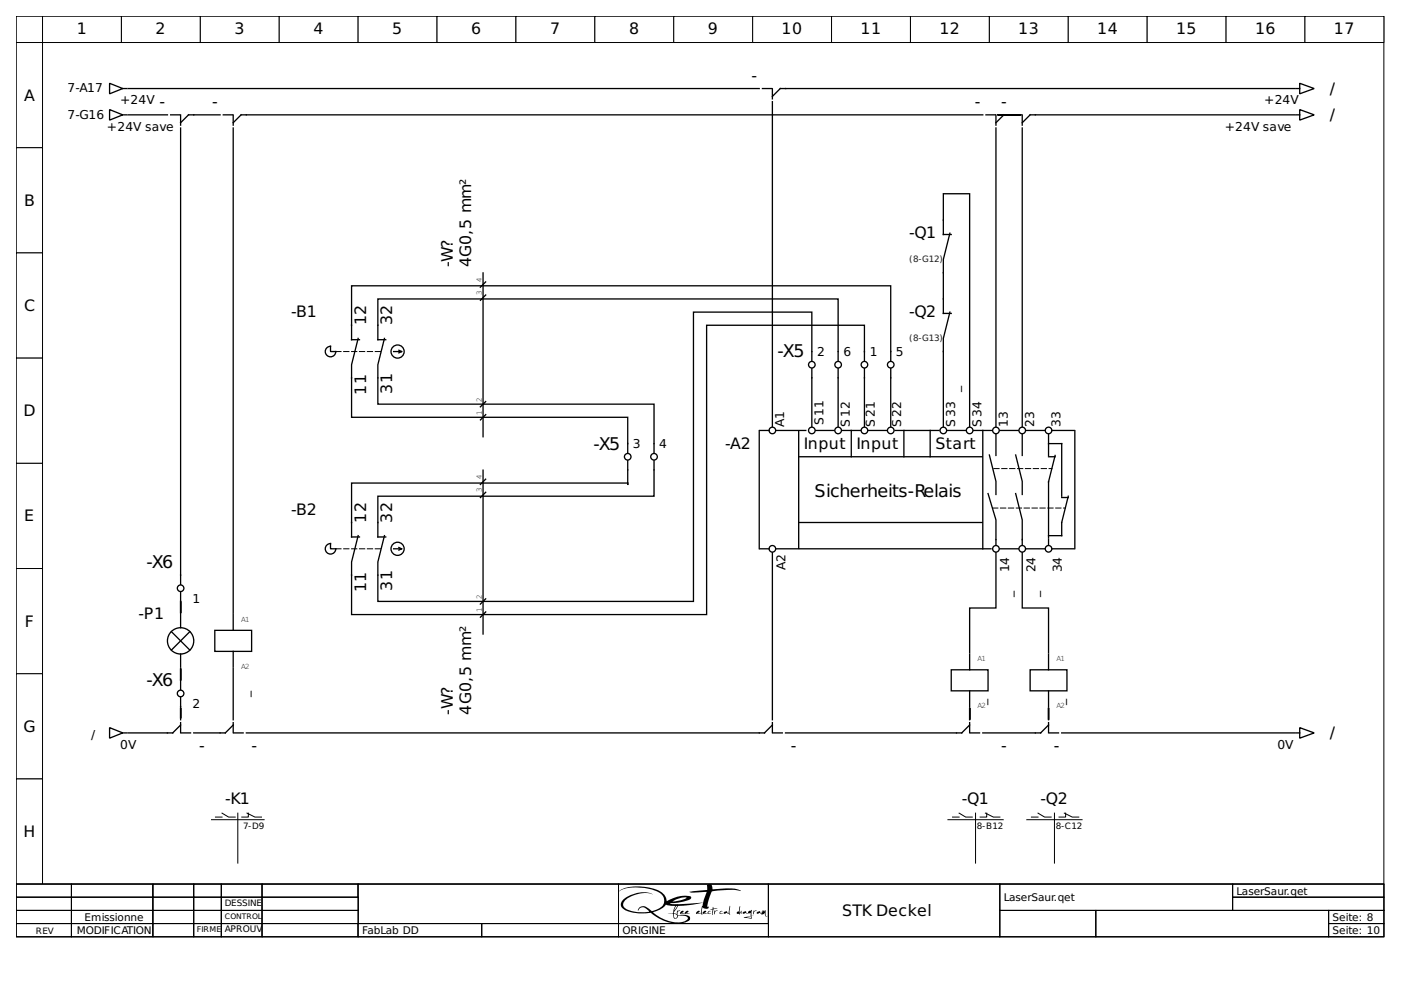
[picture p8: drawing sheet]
<svg xmlns="http://www.w3.org/2000/svg" width="297mm" height="210mm" viewBox="0 0 297 210" stroke-linecap="round" stroke-linejoin="round" font-family="sans-serif">
<path d="M3.4 3.4h290v184.1h-290z" fill="none" stroke="#000" stroke-width=".21"/>
<g fill="#fff" stroke="#000" stroke-width=".21">
<path d="M3.4 3.4h5.6v5.6h-5.6z"/>
<path d="M9 3.4h16.7v5.6h-16.7z"/>
<path d="M25.7 3.4h16.8v5.6h-16.8z"/>
<path d="M42.5 3.4h16.7v5.6h-16.7z"/>
<path d="M59.2 3.4h16.7v5.6h-16.7z"/>
<path d="M75.9 3.4h16.8v5.6h-16.8z"/>
<path d="M92.7 3.4h16.7v5.6h-16.7z"/>
<path d="M109.4 3.4h16.7v5.6h-16.7z"/>
<path d="M126.1 3.4h16.7v5.6h-16.7z"/>
<path d="M142.8 3.4h16.8v5.6h-16.8z"/>
<path d="M159.6 3.4h16.7v5.6h-16.7z"/>
<path d="M176.3 3.4h16.7v5.6h-16.7z"/>
<path d="M193 3.4h16.8v5.6h-16.8z"/>
<path d="M209.8 3.4h16.7v5.6h-16.7z"/>
<path d="M226.5 3.4h16.7v5.6h-16.7z"/>
<path d="M243.2 3.4h16.8v5.6h-16.8z"/>
<path d="M260 3.4h16.7v5.6h-16.7z"/>
<path d="M276.7 3.4h16.7v5.6h-16.7z"/>
<path d="M3.4 9h5.6v22.3h-5.6z"/>
<path d="M3.4 31.3h5.6v22.3h-5.6z"/>
<path d="M3.4 53.6h5.6v22.3h-5.6z"/>
<path d="M3.4 75.9h5.6v22.3h-5.6z"/>
<path d="M3.4 98.2h5.6v22.3h-5.6z"/>
<path d="M3.4 120.5h5.6v22.3h-5.6z"/>
<path d="M3.4 142.8h5.6v22.4h-5.6z"/>
<path d="M3.4 165.2h5.6v22.3h-5.6z"/>
<path d="M3.4 187.5h290v11.1h-290z"/>
<path d="M3.4 187.5h11.7v2.7h-11.7z"/>
</g>
<path d="M3.4 187.5h11.7v2.7h-11.7z" fill="none" stroke="#000" stroke-width=".21"/>
<path d="M15.1 187.5h17.3v2.7h-17.3z" fill="#fff" stroke="#000" stroke-width=".21"/>
<path d="M15.1 187.5h17.3v2.7h-17.3z" fill="none" stroke="#000" stroke-width=".21"/>
<path d="M32.4 187.5h8.7v2.7h-8.7z" fill="#fff" stroke="#000" stroke-width=".21"/>
<path d="M32.4 187.5h8.7v2.7h-8.7z" fill="none" stroke="#000" stroke-width=".21"/>
<path d="M41.1 187.5h5.8v2.7h-5.8z" fill="#fff" stroke="#000" stroke-width=".21"/>
<path d="M41.1 187.5h5.8v2.7h-5.8z" fill="none" stroke="#000" stroke-width=".21"/>
<path d="M46.9 187.5h8.7v2.7h-8.7z" fill="#fff" stroke="#000" stroke-width=".21"/>
<path d="M46.9 187.5h8.7v2.7h-8.7z" fill="none" stroke="#000" stroke-width=".21"/>
<path d="M55.6 187.5h20.3v2.7h-20.3z" fill="#fff" stroke="#000" stroke-width=".21"/>
<path d="M55.6 187.5h20.3v2.7h-20.3z" fill="none" stroke="#000" stroke-width=".21"/>
<path d="M75.9 187.5h55.2v8.3h-55.2z" fill="#fff" stroke="#000" stroke-width=".21"/>
<path d="M75.9 187.5h55.2v8.3h-55.2z" fill="none" stroke="#000" stroke-width=".21"/>
<path d="M131.1 187.5h31.8v8.3h-31.8z" fill="#fff" stroke="#000" stroke-width=".21"/>
<g fill="#000">
<path d="M144.4 193.2l.5-.1v.1l-.6 .4a.72 .72 0 0 0 1-.3l.5-.2 .2 .1-.1 .2-.6 .2h1l-.8 .2-.3-.2-.9 .2-.1-.2zM149.1 193.3l.5-.2 .1 .1-.6 .4a.97 .97 0 0 0 1.2-.4h.4l-.3 .1-.2 .4 .6-.1a.67 .67 0 0 1-.8 0l-.9 .2-.2-.1zM150.6 192.8l.5-.1v-.4l.2 .3h.5l.2 .1a.7 .7 0 0 0-.7 .2 .7 .7 0 0 0-.2 .7l-.1 .4 .1-1.2zM151.5 193l.1 .2 .6-.1a.58 .58 0 0 0-.7 .8l-.1-.5zM152.7 193.2h.5a.37 .37 0 0 0-.5 .4h.7l-.8 .1zM154.7 192.1v1.3l.1 .2h-.1l.1 .3h-.1a1.03 1.03 0 0 0-1.2-.2v-.3l.6-.2 .1 .2 .2 .2zM156.9 192.1l-.1 1.4 .4-.4v.6l-.2-.3-.1 .5-.7-.2v-.1l.4-.4zM159.8 193.1h.6a.59 .59 0 0 0-.6 .8zM160.5 193.4l.6-.3 .1 .3 .2 .2 .2-.6 .1 .5 .2-.5 .1 .3 .3-.3a1.18 1.18 0 0 0 .3 1.2l.2-.1-.5 .2-.2-.8-.2 .3-.1-.1-.2 .3a.83 .83 0 0 0-1.1-.3z"/>
<path d="M144.4 193.2l-.2 .5 .3 .1 .7-.2 .3 .2 .8-.2h-1l.7-.4a.52 .52 0 0 0-.9 .4l-.8 .1 .6-.4-.1-.2zM144.4 193.2l.4-.1 .1 .2-.5 .4 .7-.1 .7-.5 .1 .1v.2l-.6 .2h1l-.8 .2-.3-.2a.66 .66 0 0 1-1 0z"/>
<path d="M149.1 193.3l-.2 .4 .2 .1 .9-.2 .4 .2 .4-.2-.6 .1 .2-.4h.3l-.1-.2-.3 .1-.3 .4h-.3h-.6l.5-.2v-.3zM149.1 193.3l.3-.2 .3 .1-.1 .2-.5 .2 .2 .1a.78 .78 0 0 0 1-.5l.4 .1a.29 .29 0 0 0-.4 0 .29 .29 0 0 0 0 .4l.5-.1-.4 .2-.4-.2-.9 .2-.2-.1z"/>
<path d="M131.2 189l1.7-.7 2.9-.1a8.9 8.9 0 0 1 4.2 1.2l.3 .3a1.91 1.91 0 0 1-1.2 3.2l-1 .2a1.89 1.89 0 0 0-2.6-.7l-.3 .5 .1 .2a1.04 1.04 0 0 1 .8-.7 1.04 1.04 0 0 1 1 .4l.5 .4v.1a8.1 8.1 0 0 1-5-.7l-.5-.7v-.3l.7-.9 .9-.6 2.3-.7h1.3l1.1 .2-1.4-.4a7.1 7.1 0 0 0-3.9 .9 1.81 1.81 0 0 0-1.3 2.2 5.9 5.9 0 0 0 4.3 1.4l1.9-.2 1.7 1.2a6.3 6.3 0 0 0 6.5 .4 .7 .7 0 0 0 0-.8 .7 .7 0 0 0-.7-.3l-1.7 .1-.2-.2 .1-.6 .5-.2-.1-.1-.5 .1-.1 .7-.7-.3 1-1.4 2.8-.3 2.5-.4-.5 2.2h-.9l.6-.2 .1-.2-.2-.1-.3 .1-.3 .4 .2 .2 .8-.2 .3 .3-.1-.4 .2-1.2 .1 .2 .5 .2 .6-.2v-.3l-.2 .1v-.5l.9-2.8 4.3-.3 1.9 .2-1.6-.5-4.4 .2-.2-1a.58 .58 0 0 0-.8-.1 .58 .58 0 0 0-.2 .8v.4l-3.8 .4 .7 .2 3-.2-.7 2.3-5.1 .3h-1.4l-.6-.2 2.3-.2 2.1-.7 .1-.5-.8-.2-2 .2-2.3 1-.1-.4a3.7 3.7 0 0 0-3.3-2.4 10.6 10.6 0 0 0-6.2 .3zM131.2 189a7.8 7.8 0 0 1 6.3-.8l2.2 .6a2.62 2.62 0 0 1 1.7 2.3l.7-.4a6.4 6.4 0 0 1 4.3-.6l.1 .4a8 8 0 0 1-4.1 1h-.4l.6 .2h1.4l5.1-.3 .7-2.3-3 .2-.7-.2 3.8-.4v-1l.2-.2a.84 .84 0 0 1 1 1.1l2.7-.2a6.1 6.1 0 0 1 3.2 .4l.1 .1-2.2-.2-3.8 .3a5.3 5.3 0 0 0-1.1 2.6v.7h.3l-.1 .2-.3 .2a.69 .69 0 0 1-.9-.4l-.2 1.2 .1 .4-.3-.3-.8 .2-.2-.2 .3-.4 .3-.1 .2 .1-.1 .2-.6 .2h.9l.5-2.2-2.5 .4-2.8 .3-.9 1.5 .6 .2 .1-.8 .6 .1-.4 .1a.61 .61 0 0 0 0 .9l1-.1 .9 .1 .5 .2 .1 .4a1.37 1.37 0 0 1-1.4 1l-1.4 .1-1-.1a15.6 15.6 0 0 1-4.7-2.2l-2.7 .1-1.5-.2-1.2-.5a1.21 1.21 0 0 1-.8-1.2 3.8 3.8 0 0 1 3-2.2l2.2-.3 .9 .1 .7 .3a5.9 5.9 0 0 0-6.1 1.6 1.08 1.08 0 0 0 .8 1.7l2.4 .5 2.2-.1-.8-.7-.6-.2-.6 .2-.5 .4a1.11 1.11 0 0 1 1.4-.9l1.6 1.1 2-.9a1.41 1.41 0 0 0 .6-1.2 2.19 2.19 0 0 0-1.9-2.3l-1.9-.5a8 8 0 0 0-5.9 .8zM142.6 191.1l1.5-.7 1-.1h.5a6.5 6.5 0 0 1-2.9 .8zM142.6 191.1l1.8-.2 1.2-.6h-.5l-1 .1zM138.5 193.4a5.3 5.3 0 0 0 2.6-1.5l.1-.1 2 .3-.5 1.5-1.1 .2 1.1-.1a.96 .96 0 0 0 .5 1.1l.5-.5a1.17 1.17 0 0 1 1.4-.1 .66 .66 0 0 1 .7 .6l-.3 .4-.7 .3a7.5 7.5 0 0 1-6-1.8zM138.4 193.4a8.7 8.7 0 0 0 3.9 2 3.5 3.5 0 0 0 3.5-.6 1.11 1.11 0 0 0-1.3-.7l-.7 .1-.4 .5h-.5l-.2-1-1.1 .1 1.1-.2 .5-1.5-2-.3a3.4 3.4 0 0 1-2.5 1.5zM143.4 192.1h.2l-.6 1zM143.3 192.1l-.3 1 .6-1zM142.9 193.7l.6 .3 .1 .3a.37 .37 0 0 1-.2 .3 .37 .37 0 0 1-.4-.1zM142.9 193.7a.73 .73 0 0 0 .4 1l.3-.3v-.3z"/>
<path d="M131.2 189h.1a9.2 9.2 0 0 1 6.1-.6 4.4 4.4 0 0 1 3.3 1.9 1.98 1.98 0 0 1-1.6 2.6l-1 .2a2.07 2.07 0 0 0-2.3-.8l-.4 .4-.2 .3a1.2 1.2 0 0 1 1.1-.7 1.2 1.2 0 0 1 1.1 .7l.2 .3a8.1 8.1 0 0 1-5-.7 1.14 1.14 0 0 1 .2-1.9 6.4 6.4 0 0 1 5.6-1.1 5.8 5.8 0 0 0-6.7 1.7 1.62 1.62 0 0 0 1.5 1.9 14.9 14.9 0 0 0 4.9 .4 7.4 7.4 0 0 0 7.9 1.7 .68 .68 0 0 0 .3-.9 .68 .68 0 0 0-.8-.4l-1.7 .1a.59 .59 0 0 1-.1-.6 .59 .59 0 0 1 .5-.4h-.6l-.1 .7-.7-.3 1-1.4 2.8-.3 2.5-.4-.1 .6a1.28 1.28 0 0 0-.4 1.2v.4h-.9l.7-.4h-.5l-.3 .5 1-.1 .2 .3h.2a1.53 1.53 0 0 1 0-1.6 .79 .79 0 0 0 1.3 .1v-.2l-.3 .1v-.3l.7-2.6a.51 .51 0 0 1 .7-.5 16.1 16.1 0 0 1 5.7 0 5.3 5.3 0 0 0-3.3-.5l-2.7 .2-.1-.5a.59 .59 0 0 0-.7-.7 .59 .59 0 0 0-.4 .9v.4l-3.8 .4 .7 .2 3-.2-.7 2.3-5.1 .3h-1.4l-.6-.2 1.9-.1a4.9 4.9 0 0 0 2.6-.9v-.4a6.5 6.5 0 0 0-5.1 1 3 3 0 0 0-2.8-2.7 10.9 10.9 0 0 0-6.8 .2zM142.6 191.1a4.1 4.1 0 0 1 3-.8 6.2 6.2 0 0 1-3 .8zM138.4 193.4a5.8 5.8 0 0 0 2.9-1.6l1.9 .3-.5 1.5-1.1 .2 1.1-.1v.5a.58 .58 0 0 0 .5 .6l.5-.5a1.88 1.88 0 0 1 2.1 .3 1.33 1.33 0 0 1-1.5 .9 8.2 8.2 0 0 1-5.9-2.1zM143.3 192.1h.2l-.5 1zM142.9 193.7a.59 .59 0 0 1 .7 .7l-.5 .3-.2-.4z"/>
<path d="M150.6 192.8h.5l-.1 1 .1 .2 .2-1.2 .8-.1-.3-.1h-.5l-.1-.3-.1 .4zM150.6 192.8l.5-.1 .1-.4 .1 .3h.5l.3 .1a.73 .73 0 0 0-.8 .2 .73 .73 0 0 0-.2 .7l-.1 .4 .1-1.2z"/>
<path d="M151.5 193v.9l.1-.6 .6-.2-.6 .1zM151.5 193l.1 .2 .6-.1a.61 .61 0 0 0-.7 .8z"/>
<path d="M152.7 193.2l-.1 .5 .8-.1h-.7l.1-.3 .4-.1zM152.7 193.2h.5l-.4 .1-.1 .3h.7l-.8 .1z"/>
<path d="M154.7 192.1l-.2 1.5-.3-.1-.1-.3-.5 .1-.1 .4 .5-.2 .8 .4-.1-.2 .1-.1-.1-.1zM154.7 192.1v1.4l.1 .1h-.1l.1 .3-.7-.4-.6 .2 .1-.4 .5-.1 .1 .3 .3 .1z"/>
<path d="M156.9 192.1l-.2 .8a.39 .39 0 0 1-.4 .5l-.1 .3 .7 .2 .1-.5 .2 .4v-.7l-.4 .4zM156.9 192.1l-.1 1.4 .4-.4v.7l-.2-.4-.1 .5-.7-.2 .1-.3a.39 .39 0 0 0 .4-.5z"/>
<path d="M157.6 193.3l-.1 .3 .1 .1 .5-.2 .3 .2 .8-.2v.7l-1.5 .3 1.6 .3v-.6l.5-.1-.5 .1v-1.3l-.2 .2-.3 .1-.2 .4-.4-.1-.1-.3zM157.6 193.3l.5-.1 .1 .3 .4 .1a.48 .48 0 0 1 .6-.5l.1-.2 .1 .1-.1 1.2 .5-.1-.5 .1v.6l-1.7-.3 1.6-.3v-.7l-.8 .2-.3-.2-.5 .2-.1-.1zM158.3 194.5l.9-.2v.4zM158.3 194.5l.9 .2v-.4z"/>
<path d="M157.5 193.4v.3h.2l.4-.2 .3 .2 .8-.2v.7l-1.6 .3 1.7 .3v-.6l.5-.1-.5 .1 .1-1.2-.1-.1-.1 .1a.62 .62 0 0 0-.7 .6l-.3-.1-.1-.3zM158.3 194.5l.9-.2v.4z"/>
<path d="M159.8 193v.9l.1-.6 .5-.2-.5 .1zM159.8 193l.1 .2 .5-.1v.1a.41 .41 0 0 0-.5 .4l-.1 .3z"/>
<path d="M160.5 193.4v.3l.5-.2 .5 .2v.3l.6-.4a.53 .53 0 0 0 .5 .7l.2-.2-.2 .1a1.06 1.06 0 0 1-.3-1.2l-.3 .3-.1-.3-.2 .5-.1-.5-.2 .6-.2-.1-.1-.4zM160.5 193.4l.6-.2 .1 .3 .2 .1 .2-.6 .1 .5 .2-.5 .1 .4 .3-.4v1.1l.2 .2 .3-.2-.5 .2-.2-.8-.2 .3-.1-.1-.3 .3v-.3l-.5-.2-.5 .2z"/>
</g>
<path d="M131.1 187.5h31.8v8.3h-31.8z" fill="none" stroke="#000" stroke-width=".21"/>
<path d="M162.9 187.5h49.1v11.1h-49.1z" fill="#fff" stroke="#000" stroke-width=".21"/>
<path d="M162.9 187.5h49.1v11.1h-49.1z" fill="none" stroke="#000" stroke-width=".21"/>
<path d="M212 187.5h49.3v5.5h-49.3z" fill="#fff" stroke="#000" stroke-width=".21"/>
<path d="M212 187.5h49.3v5.5h-49.3z" fill="none" stroke="#000" stroke-width=".21"/>
<path d="M261.3 187.5h32.1v2.7h-32.1z" fill="#fff" stroke="#000" stroke-width=".21"/>
<path d="M261.3 187.5h32.1v2.7h-32.1z" fill="none" stroke="#000" stroke-width=".21"/>
<path d="M3.4 190.2h11.7v2.8h-11.7z" fill="#fff" stroke="#000" stroke-width=".21"/>
<path d="M3.4 190.2h11.7v2.8h-11.7z" fill="none" stroke="#000" stroke-width=".21"/>
<path d="M15.1 190.2h17.3v2.8h-17.3z" fill="#fff" stroke="#000" stroke-width=".21"/>
<path d="M15.1 190.2h17.3v2.8h-17.3z" fill="none" stroke="#000" stroke-width=".21"/>
<path d="M32.4 190.2h8.7v2.8h-8.7z" fill="#fff" stroke="#000" stroke-width=".21"/>
<path d="M32.4 190.2h8.7v2.8h-8.7z" fill="none" stroke="#000" stroke-width=".21"/>
<path d="M41.1 190.2h5.8v2.8h-5.8z" fill="#fff" stroke="#000" stroke-width=".21"/>
<path d="M41.1 190.2h5.8v2.8h-5.8z" fill="none" stroke="#000" stroke-width=".21"/>
<path d="M46.9 190.2h8.7v2.8h-8.7z" fill="#fff" stroke="#000" stroke-width=".21"/>
<path d="M46.9 190.2h8.7v2.8h-8.7z" fill="none" stroke="#000" stroke-width=".21"/>
<path d="M55.6 190.2h20.3v2.8h-20.3z" fill="#fff" stroke="#000" stroke-width=".21"/>
<path d="M55.6 190.2h20.3v2.8h-20.3z" fill="none" stroke="#000" stroke-width=".21"/>
<path d="M261.3 190.2h32.1v2.8h-32.1z" fill="#fff" stroke="#000" stroke-width=".21"/>
<path d="M261.3 190.2h32.1v2.8h-32.1z" fill="none" stroke="#000" stroke-width=".21"/>
<path d="M3.4 193h11.7v2.8h-11.7z" fill="#fff" stroke="#000" stroke-width=".21"/>
<path d="M3.4 193h11.7v2.8h-11.7z" fill="none" stroke="#000" stroke-width=".21"/>
<path d="M15.1 193h17.3v2.8h-17.3z" fill="#fff" stroke="#000" stroke-width=".21"/>
<path d="M15.1 193h17.3v2.8h-17.3z" fill="none" stroke="#000" stroke-width=".21"/>
<path d="M32.4 193h8.7v2.8h-8.7z" fill="#fff" stroke="#000" stroke-width=".21"/>
<path d="M32.4 193h8.7v2.8h-8.7z" fill="none" stroke="#000" stroke-width=".21"/>
<path d="M41.1 193h5.8v2.8h-5.8z" fill="#fff" stroke="#000" stroke-width=".21"/>
<path d="M41.1 193h5.8v2.8h-5.8z" fill="none" stroke="#000" stroke-width=".21"/>
<path d="M46.9 193h8.7v2.8h-8.7z" fill="#fff" stroke="#000" stroke-width=".21"/>
<path d="M46.9 193h8.7v2.8h-8.7z" fill="none" stroke="#000" stroke-width=".21"/>
<path d="M55.6 193h20.3v2.8h-20.3z" fill="#fff" stroke="#000" stroke-width=".21"/>
<path d="M55.6 193h20.3v2.8h-20.3z" fill="none" stroke="#000" stroke-width=".21"/>
<path d="M212 193h20.3v5.6h-20.3z" fill="#fff" stroke="#000" stroke-width=".21"/>
<path d="M212 193h20.3v5.6h-20.3z" fill="none" stroke="#000" stroke-width=".21"/>
<path d="M232.3 193h49.4v5.6h-49.4z" fill="#fff" stroke="#000" stroke-width=".21"/>
<path d="M232.3 193h49.4v5.6h-49.4z" fill="none" stroke="#000" stroke-width=".21"/>
<path d="M281.7 193h11.7v2.8h-11.7z" fill="#fff" stroke="#000" stroke-width=".21"/>
<path d="M281.7 193h11.7v2.8h-11.7z" fill="none" stroke="#000" stroke-width=".21"/>
<path d="M3.4 195.8h11.7v2.8h-11.7z" fill="#fff" stroke="#000" stroke-width=".21"/>
<path d="M3.4 195.8h11.7v2.8h-11.7z" fill="none" stroke="#000" stroke-width=".21"/>
<path d="M15.1 195.8h17.3v2.8h-17.3z" fill="#fff" stroke="#000" stroke-width=".21"/>
<path d="M15.1 195.8h17.3v2.8h-17.3z" fill="none" stroke="#000" stroke-width=".21"/>
<path d="M32.4 195.8h8.7v2.8h-8.7z" fill="#fff" stroke="#000" stroke-width=".21"/>
<path d="M32.4 195.8h8.7v2.8h-8.7z" fill="none" stroke="#000" stroke-width=".21"/>
<path d="M41.1 195.8h5.8v2.8h-5.8z" fill="#fff" stroke="#000" stroke-width=".21"/>
<path d="M41.1 195.8h5.8v2.8h-5.8z" fill="none" stroke="#000" stroke-width=".21"/>
<path d="M46.9 195.8h8.7v2.8h-8.7z" fill="#fff" stroke="#000" stroke-width=".21"/>
<path d="M46.9 195.8h8.7v2.8h-8.7z" fill="none" stroke="#000" stroke-width=".21"/>
<path d="M55.6 195.8h20.3v2.8h-20.3z" fill="#fff" stroke="#000" stroke-width=".21"/>
<path d="M55.6 195.8h20.3v2.8h-20.3z" fill="none" stroke="#000" stroke-width=".21"/>
<path d="M75.9 195.8h26.2v2.8h-26.2z" fill="#fff" stroke="#000" stroke-width=".21"/>
<path d="M75.9 195.8h26.2v2.8h-26.2z" fill="none" stroke="#000" stroke-width=".21"/>
<path d="M102.1 195.8h29v2.8h-29z" fill="#fff" stroke="#000" stroke-width=".21"/>
<path d="M102.1 195.8h29v2.8h-29z" fill="none" stroke="#000" stroke-width=".21"/>
<path d="M131.1 195.8h31.8v2.8h-31.8z" fill="#fff" stroke="#000" stroke-width=".21"/>
<path d="M131.1 195.8h31.8v2.8h-31.8z" fill="none" stroke="#000" stroke-width=".21"/>
<path d="M281.7 195.8h11.7v2.8h-11.7z" fill="#fff" stroke="#000" stroke-width=".21"/>
<g fill="none" stroke="#000" stroke-width=".21">
<path d="M44.8 173.8h11.2M45.7 173.2h1.4M47.1 172.4l1.4 .8h1.4M50.4 172.4v10.6M52.4 172.4l1.6 .8h1.4M52.7 172.4v.8h-1.4M201 173.8h11.7M202 173.2h1.4M203.4 172.4l1.3 .8h1.4M206.8 172.4v10.6M208.9 172.4l1.7 .8h1.4M209.2 172.4v.8h-1.4"/>
<path d="M217.7 173.8h11.7M218.7 173.2h1.4M220.1 172.4l1.4 .8h1.4M223.6 172.4v10.6M225.7 172.4l1.6 .8h1.4M225.9 172.4v.8h-1.4M281.7 195.8h11.7v2.8h-11.7z"/>
</g>
<g fill="none" stroke="#000" stroke-width=".28">
<path d="M23.2 17.7l2.8 1.1-2.8 1.1zM26 18.8h.9M27.1 18.8h133.9M161.7 18.8h1.9M163.8 18.8v2.2M274.4 18.8h-109l-1.6 1.6M274.7 18.8h.9M275.6 17.7l3 1.1-3 1.1zM23.2 23.2l2.8 1.2-2.8 1.1zM26 24.4h.9M27.1 24.4h8.4M36.2 24.4h2"/>
<path d="M38.3 27.1v96.8M38.3 24.4v2.1M46.7 24.4h-6.7l-1.7 1.6M47.3 24.4h2M49.4 27.1v102.9M49.4 24.4v2.1M163.8 21.6v68.8M208.4 24.4h-157.3l-1.7 1.6M209.1 24.4h1.9M211.2 27.1v63.3M211.2 24.4v2.1M211.4 24.4h5.1z"/>
<path d="M213.9 24.4h-1.1l-1.6 1.6M214.6 24.4h2M216.7 24.4v2.1M216.7 27.1v63.3M274.4 24.4h-56l-1.7 1.6M274.7 24.4h.9M275.6 23.2l3 1.2-3 1.1zM102.4 57.9v34.7M103 59.8l-1.2 1.1M201.4 49.4l-1.4 5.6v11.5h1.7M201.7 49.7h-1.7v-8.6h5.6v49.3M69.2 73.9l.5-.4 .4-.1v1.1h1.1a1.12 1.12 0 0 1-1.5 1.1 1.12 1.12 0 0 1-.5-1.7z"/>
<path d="M75.9 71.7l-1.4 5.6v11.2h58.6v7.5M76.2 72h-1.7v-11.4h114.4v15.9M81.5 71.7l-1.4 5.6v8.4h58.6v10.3M81.8 72h-1.7v-8.6h97.6v13.1M83.5 74.5h1.6M84.6 74.3l.5 .2M85.1 74.5l-.5 .3M103 62.5l-1.1 1.2M172.1 76.5v-10.3h-25.1v61.3h-66.9v-8.4l1.4-5.5M172.1 78.2v12.2M177.7 78.2v12.2M183.3 76.5v-7.5h-33.5v61.3h-75.3v-11.2l1.4-5.5"/>
<path d="M183.3 78.2v12.2M188.9 78.2v12.2M201.4 66.2l-1.4 5.5v18.7M102.4 99.7v34.7M103 85.1l-1.2 1.2M103 87.9l-1.1 1.1M133.1 97.7v5.1v-.4h-58.6v11.5h1.7M138.7 97.7v7.5h-58.6v8.7h1.7M161 91.3v25M161.1 91.3h2M164.5 91.3h6.3M169.3 91.3v25"/>
<path d="M169.4 96.8h38.9M173 91.3h3.9M178.5 91.3h3.9M180.5 91.3v5.5M184.1 91.3h3.9M189.8 91.3h9.3M191.6 91.3v5.5M197.2 91.3v5.5M200.8 91.3h3.9M206.4 91.3h3.9M208.4 91.3v25.1M209.8 96.5l1.4 5.5v2.8"/>
<path d="M211.2 92.1v4.5M212 91.3h3.9M215.3 96.5l1.4 5.5v2.8M216.7 92.1v4.5M217.6 91.3h3.9M222.3 92.1v4.5M222.3 96.8h1.4M222.3 94.1h2.8v11.1M223 91.3h4.7M223.7 96.6l-1.4 5.6v11.9M227.9 91.3v25M69.2 115.7l.5-.4 .4-.1v1.2h1.1a1.12 1.12 0 0 1-1.5 1 1.12 1.12 0 0 1-.5-1.7z"/>
<path d="M83.5 116.4h1.6M84.6 116.1l.5 .3M85.1 116.4l-.5 .2M103 101.6l-1.2 1.1M103 104.4l-1.1 1.1M161.1 116.4h2M163.8 117.2v35.4M164.5 116.4h45.6M169.4 110.8h38.9M209.5 104.6l1.7 5.6v5.3M211.2 117.2v11.7h-5.6v9.5M212 116.4h3.9"/>
<path d="M215.3 104.6l1.4 5.6v5.3M216.7 117.2v11.7h5.6v9.5M217.6 116.4h3.9M222.3 114.4v1.1M223 116.4h4.7M225.1 105.5h1.4M226.5 105.2l-1.4 5.6v2.8h-2.8M36.3 133.9l4 3.9M38.3 125.6v4.4M38.3 130.3v2.8M38.3 138.7v2.8M40.3 133.9l-4 3.9"/>
<path d="M45.5 133.6h7.8v4.5h-7.8zM49.4 130.3v3.3M49.4 138.1v3.4M103 127l-1.2 1.1M103 129.7l-1.1 1.2M205.6 138.7v3.3M222.3 138.7v3.3M23.2 154.3l2.8 1.1-2.8 1.1zM26 155.4h.9M38.3 141.7v4.5M38.3 147.9v4.7M38.3 153.7l-1.7 1.7h-9.5"/>
<path d="M38.3 153.2v2.1M38.4 155.4h2M49.4 141.7v10.9M49.4 153.7l-1.6 1.7h-6.7M49.4 153.2v2.1M49.6 155.4h2M163.8 153.7l-1.7 1.7h-109.9M163.8 153.2v2.1M163.9 155.4h2M201.7 142h7.8v4.5h-7.8zM205.6 150.1v2.5M205.6 153.7l-1.7 1.7h-37.4"/>
<path d="M205.6 146.5v3.3M205.6 153.2v2.1M205.7 155.4h2M218.4 142h7.8v4.5h-7.8zM222.3 150.1v2.5M222.3 153.7l-1.7 1.7h-12.2M222.3 146.5v3.3M222.3 153.2v2.1M222.4 155.4h2M225.1 155.4h49.3M274.7 155.4h.9M275.6 154.3l3 1.1-3 1.1z"/>
<circle cx="84.3" cy="74.5" r="1.39"/>
<circle cx="172.1" cy="77.3" r=".7"/>
<circle cx="177.7" cy="77.3" r=".7"/>
<circle cx="183.3" cy="77.3" r=".7"/>
<circle cx="188.9" cy="77.3" r=".7"/>
<circle cx="133.1" cy="96.8" r=".7"/>
<circle cx="138.7" cy="96.8" r=".7"/>
<circle cx="163.8" cy="91.3" r=".7"/>
<circle cx="172.1" cy="91.3" r=".7"/>
<circle cx="177.7" cy="91.3" r=".7"/>
<circle cx="183.3" cy="91.3" r=".7"/>
<circle cx="188.9" cy="91.3" r=".7"/>
<circle cx="200" cy="91.3" r=".7"/>
<circle cx="205.6" cy="91.3" r=".7"/>
<circle cx="211.2" cy="91.3" r=".7"/>
<circle cx="216.7" cy="91.3" r=".7"/>
<circle cx="222.3" cy="91.3" r=".7"/>
<circle cx="84.3" cy="116.4" r="1.39"/>
<circle cx="163.8" cy="116.4" r=".7"/>
<circle cx="211.2" cy="116.4" r=".7"/>
<circle cx="216.7" cy="116.4" r=".7"/>
<circle cx="222.3" cy="116.4" r=".7"/>
<circle cx="38.3" cy="135.9" r="2.79"/>
<circle cx="38.3" cy="124.7" r=".7"/>
<circle cx="38.3" cy="147" r=".7"/>
</g>
<path d="M71.2 74.5h9.5M210.7 99.4h12.3M71.2 116.4h9.5M210.4 107.7h15.4" fill="none" stroke="#000" stroke-width=".21" stroke-dasharray="1.1 .6"/>
<g font-size="3.7">
<text x="164.9" y="75.8">-X5</text>
<text x="125.8" y="95.3">-X5</text>
<text x="172.7" y="105.3">Sicherheits-Relais</text>
<text x="31" y="120.4">-X6</text>
<text x="31" y="145.5">-X6</text>
</g>
<g font-size="3.3">
<text x="16.3" y="7.3">1</text>
<text x="33" y="7.3">2</text>
<text x="49.7" y="7.3">3</text>
<text x="66.5" y="7.3">4</text>
<text x="83.2" y="7.3">5</text>
<text x="99.9" y="7.3">6</text>
<text x="116.6" y="7.3">7</text>
<text x="133.4" y="7.3">8</text>
<text x="150.1" y="7.3">9</text>
<text x="165.7" y="7.3">10</text>
<text x="182.4" y="7.3">11</text>
<text x="199.2" y="7.3">12</text>
<text x="215.9" y="7.3">13</text>
<text x="232.6" y="7.3">14</text>
<text x="249.4" y="7.3">15</text>
<text x="266.1" y="7.3">16</text>
<text x="282.8" y="7.3">17</text>
<text x="159.3" y="17.1">-</text>
<text x="5.1" y="21.3">A</text>
<text x="33.8" y="22.7">-</text>
<text x="45" y="22.7">-</text>
<text x="206.7" y="22.7">-</text>
<text x="212.3" y="22.7">-</text>
<text x="282" y="19.9">/</text>
<text x="282" y="25.5">/</text>
<text x="5.1" y="43.6">B</text>
<text x="192.8" y="50.6">-Q1</text>
<text x="96" y="56.7" transform="rotate(-90 96 56.7)">-W?</text>
<text x="99.9" y="56.7" transform="rotate(-90 99.9 56.7)">4G0,5 mm²</text>
<text x="5.1" y="66">C</text>
<text x="61.7" y="67.3">-B1</text>
<text x="77.6" y="69" transform="rotate(-90 77.6 69)">12</text>
<text x="83.2" y="69" transform="rotate(-90 83.2 69)">32</text>
<text x="192.8" y="67.3">-Q2</text>
<text x="77.6" y="83.7" transform="rotate(-90 77.6 83.7)">11</text>
<text x="83.2" y="83.5" transform="rotate(-90 83.2 83.5)">31</text>
<text x="5" y="88.3">D</text>
<text x="153.7" y="95.2">-A2</text>
<text x="170.5" y="95.2">Input</text>
<text x="181.6" y="95.2">Input</text>
<text x="198.3" y="95.2">Start</text>
<text x="5.1" y="110.6">E</text>
<text x="61.7" y="109.1">-B2</text>
<text x="77.6" y="110.8" transform="rotate(-90 77.6 110.8)">12</text>
<text x="83.2" y="110.8" transform="rotate(-90 83.2 110.8)">32</text>
<text x="77.6" y="125.6" transform="rotate(-90 77.6 125.6)">11</text>
<text x="83.2" y="125.3" transform="rotate(-90 83.2 125.3)">31</text>
<text x="29.4" y="131.1">-P1</text>
<text x="5.3" y="132.9">F</text>
<text x="5" y="155.2">G</text>
<text x="96" y="151.5" transform="rotate(-90 96 151.5)">-W?</text>
<text x="99.9" y="151.5" transform="rotate(-90 99.9 151.5)">4G0,5 mm²</text>
<text x="42.2" y="159.3">-</text>
<text x="53.3" y="159.3">-</text>
<text x="167.7" y="159.3">-</text>
<text x="212.3" y="159.3">-</text>
<text x="223.4" y="159.3">-</text>
<text x="282" y="156.5">/</text>
<text x="47.8" y="170.5">-K1</text>
<text x="203.9" y="170.5">-Q1</text>
<text x="220.6" y="170.5">-Q2</text>
<text x="5" y="177.5">H</text>
<text x="178.5" y="194.2">STK Deckel</text>
</g>
<g font-size="2.6">
<text x="14.3" y="19.6">7-A17</text>
<text x="25.5" y="22.1">+24V</text>
<text x="268" y="22.1">+24V</text>
<text x="14.3" y="25.2">7-G16</text>
<text x="22.7" y="27.7">+24V save</text>
<text x="259.7" y="27.7">+24V save</text>
<text x="173.2" y="75.4">2</text>
<text x="178.8" y="75.4">6</text>
<text x="184.4" y="75.4">1</text>
<text x="190" y="75.4">5</text>
<text x="203.4" y="83.2" transform="rotate(-90 203.4 83.2)">_</text>
<text x="134.2" y="94.9">3</text>
<text x="139.8" y="94.9">4</text>
<text x="166.3" y="90.4" transform="rotate(-90 166.3 90.4)">A1</text>
<text x="174.6" y="90.2" transform="rotate(-90 174.6 90.2)">S11</text>
<text x="180.2" y="90.4" transform="rotate(-90 180.2 90.4)">S12</text>
<text x="185.5" y="90.4" transform="rotate(-90 185.5 90.4)">S21</text>
<text x="191.1" y="90.4" transform="rotate(-90 191.1 90.4)">S22</text>
<text x="202.5" y="90.4" transform="rotate(-90 202.5 90.4)">S33</text>
<text x="208.1" y="90.4" transform="rotate(-90 208.1 90.4)">S34</text>
<text x="213.7" y="90.4" transform="rotate(-90 213.7 90.4)">13</text>
<text x="219.2" y="90.4" transform="rotate(-90 219.2 90.4)">23</text>
<text x="224.8" y="90.4" transform="rotate(-90 224.8 90.4)">33</text>
<text x="166.5" y="120.8" transform="rotate(-90 166.5 120.8)">A2</text>
<text x="213.9" y="121.4" transform="rotate(-90 213.9 121.4)">14</text>
<text x="219.5" y="121.4" transform="rotate(-90 219.5 121.4)">24</text>
<text x="225.1" y="121.4" transform="rotate(-90 225.1 121.4)">34</text>
<text x="40.8" y="127.8">1</text>
<text x="214.5" y="126.5" transform="rotate(-90 214.5 126.5)">_</text>
<text x="220.1" y="126.5" transform="rotate(-90 220.1 126.5)">_</text>
<text x="52.8" y="147.9" transform="rotate(-90 52.8 147.9)">_</text>
<text x="208.9" y="149.5" transform="rotate(-90 208.9 149.5)">_</text>
<text x="225.7" y="149.5" transform="rotate(-90 225.7 149.5)">_</text>
<text x="40.8" y="150.1">2</text>
<text x="19.3" y="156.8">/</text>
<text x="25.5" y="158.7">0V</text>
<text x="270.8" y="158.7">0V</text>
</g>
<g font-size="2.2">
<text x="212.8" y="191">LaserSaur.qet</text>
<text x="262.2" y="189.7">LaserSaur.qet</text>
<text x="17.9" y="195.2">Emissionne</text>
<text x="282.5" y="195.2">Seite: 8</text>
<text x="16.3" y="198">MODIFICATION</text>
<text x="76.8" y="198">FabLab DD</text>
<text x="132" y="198">ORIGINE</text>
<text x="282.5" y="198">Seite: 10</text>
</g>
<g font-size="1.9" fill="#1f1c1b">
<text x="192.8" y="55.6">(8-G12)</text>
<text x="192.8" y="72.3">(8-G13)</text>
</g>
<g font-size="1.9">
<text x="51.5" y="175.7">7-D9</text>
<text x="207.1" y="175.7">8-B12</text>
<text x="223.8" y="175.7">8-C12</text>
<text x="47.6" y="192.1">DESSINE</text>
<text x="47.7" y="197.7">APROUV</text>
<text x="7.6" y="198">REV</text>
</g>
<text font-size="1.7" x="41.7" y="197.6">FIRME</text>
<text font-size="1.6" x="47.6" y="194.8">CONTROL</text>
<g font-size="1.5">
<text x="102.1" y="59.8" transform="rotate(-90 102.1 59.8)">4</text>
<text x="102.1" y="62.5" transform="rotate(-90 102.1 62.5)">3</text>
<text x="102.1" y="87.9" transform="rotate(-90 102.1 87.9)">1</text>
<text x="102.1" y="85.1" transform="rotate(-90 102.1 85.1)">2</text>
<text x="102.1" y="101.6" transform="rotate(-90 102.1 101.6)">4</text>
<text x="102.1" y="104.4" transform="rotate(-90 102.1 104.4)">3</text>
<text x="51.1" y="131.8">A1</text>
<text x="102.1" y="129.7" transform="rotate(-90 102.1 129.7)">1</text>
<text x="102.1" y="127" transform="rotate(-90 102.1 127)">2</text>
<text x="51.1" y="141.8">A2</text>
<text x="207.3" y="140.2">A1</text>
<text x="224" y="140.2">A1</text>
<text x="207.3" y="150.2">A2</text>
<text x="224" y="150.2">A2</text>
</g>
</svg>
